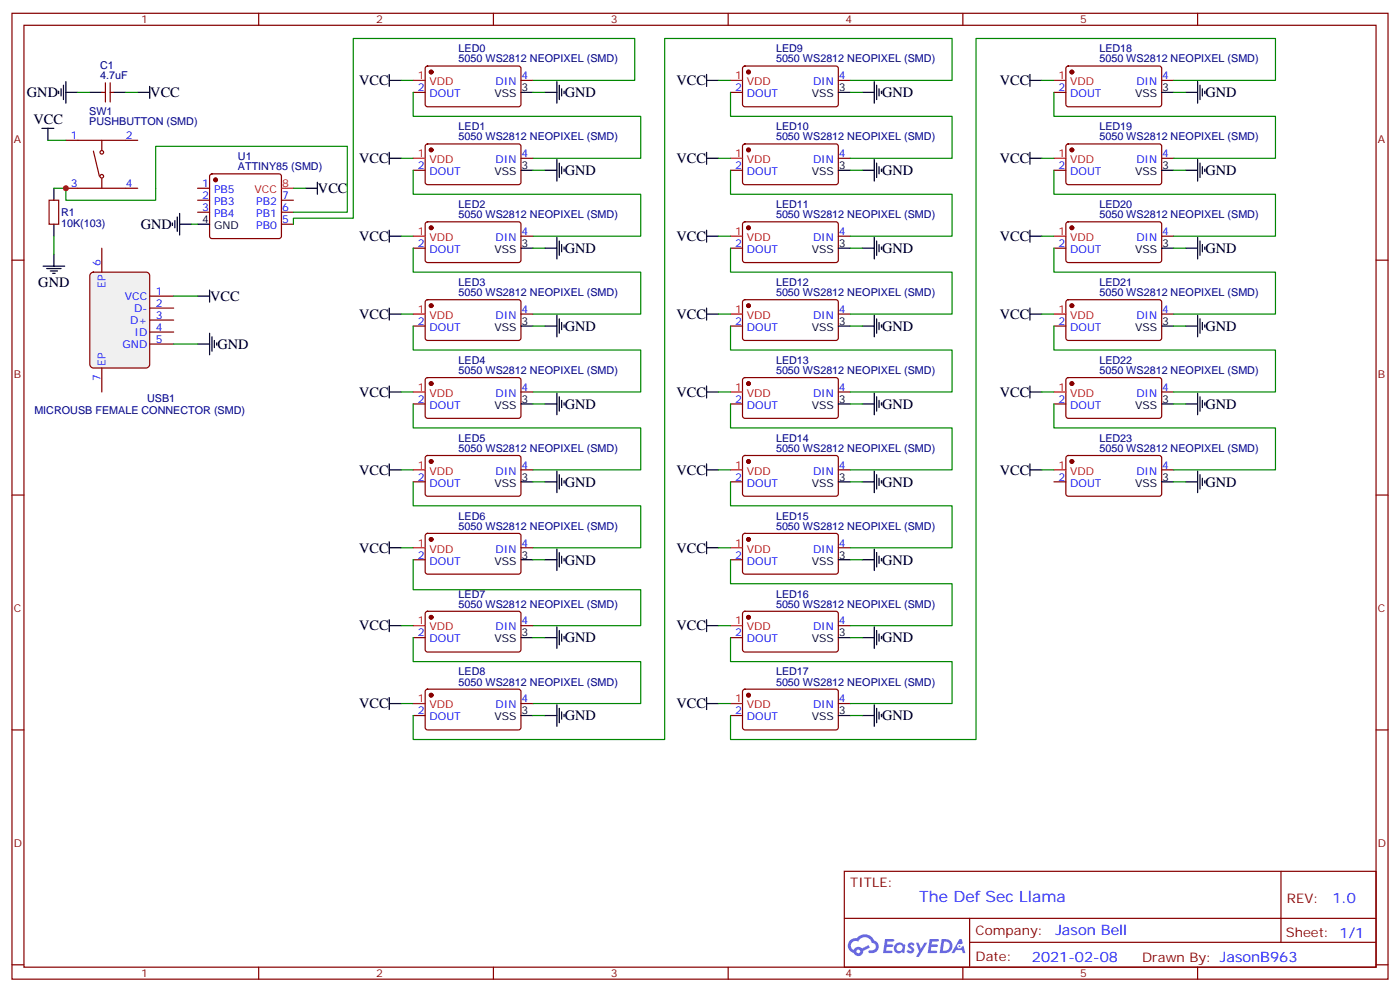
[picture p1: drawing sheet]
<svg xmlns="http://www.w3.org/2000/svg" width="412mm" height="292mm" viewBox="0 0 412 292" stroke-linecap="round" stroke-linejoin="round" font-family="sans-serif">
<g fill="none" stroke="#870000" stroke-width=".35">
<path d="M3.5 3.9h405.4v284.4h-405.4zM7.1 7.4h398.2v277.3h-398.2zM76.2 3.9v3.5M145.3 3.9v3.5M214.5 3.9v3.5M283.6 3.9v3.5M352.8 3.9v3.5M3.5 76.6h3.6M405.3 76.6h3.6M3.5 145.7h3.6M405.3 145.7h3.6M3.5 214.9h3.6"/>
<path d="M405.3 214.9h3.6M248.7 256.5h156.6v28.2h-156.6zM377.3 256.5v20.9M248.7 270.4h156.5M285.6 277.4h119.6M285.6 270.4v14.1M3.5 284h3.6M76.2 284.7v3.6M145.3 284.7v3.6M214.5 284.7v3.6M283.6 284.7v3.6M352.8 284.7v3.6"/>
<path d="M405.3 284h3.6"/>
</g>
<g fill="#5487ff">
<path d="M267.7 277.7a1.22 1.22 0 0 1 1.7 .2l-.4 .6a.47 .47 0 0 0-.3-.4 .47 .47 0 0 0-.5 .2l.1 .2a1.14 1.14 0 0 1 .8 1.8 1.14 1.14 0 0 1-1.9 0l-.2-.2 .5-.6 .7 .5a.29 .29 0 0 0 .3-.3 .29 .29 0 0 0-.2-.3 1.04 1.04 0 0 1-.6-1.7z"/>
<path d="M260.7 276.4h2.4l.3 .2-.2 .5-1.8 .1-.1 .8h1.5l.3 .4-.3 .4h-1.6l-.2 1.1h1.7l.2 .3-.2 .3-2.6 .1z"/>
<path d="M273.8 276.4h2.4l.3 .2-.1 .5-1.8 .1-.2 .8h1.6l.3 .4-.4 .4h-1.6l-.1 1.1h1.7l.2 .3-.2 .3-2.6 .1z"/>
<path d="M282.6 276.4h.7l.3 1.3-.6 .3a.69 .69 0 0 0-1 .3 .69 .69 0 0 0 .4 .9 .69 .69 0 0 0 .9-.6l.5-.2 .6 2.2h-.8l-.2-.9h-1.8l-.5 .9h-.8z"/>
<path d="M269.8 277.5h.8l.6 1.8 1.1-1.8h.9l-2.6 4.2h-.8l.9-1.5z"/>
<path d="M277.4 276.4l-.6 4.2h1.3a2.11 2.11 0 0 0 2.5-2.1 2.11 2.11 0 0 0-2.5-2.1zM278.1 277.2a1.39 1.39 0 0 1 1.7 1.4 1.39 1.39 0 0 1-1.8 1.3h-.3z"/>
<path d="M263.7 278.1a1.54 1.54 0 0 0-.1 2.1 1.54 1.54 0 0 0 2.2 .1l.6 .3 .3-2.3-.2-.3h-.4a1.49 1.49 0 0 0-2.4 .1zM264 279.1a.94 .94 0 0 1 1.8 0 .94 .94 0 0 1-1.8 0z"/>
<path d="M250.4 276.8a2.18 2.18 0 0 0 1.1 3.7 1.44 1.44 0 0 0 1.6 .9 1.44 1.44 0 0 0 1.2-1.4l2-1-.5-.8-1.9 1a1.47 1.47 0 0 0-2.4 .4 1.39 1.39 0 0 1-.7-1.9 1.39 1.39 0 0 1 2-.5 2.12 2.12 0 0 1 2.2-1.3 2.12 2.12 0 0 1 1.9 1.7 1.14 1.14 0 0 1 1.1 1.4 1.14 1.14 0 0 1-1.7 .7 .43 .43 0 0 0-.5 .4 .43 .43 0 0 0 .4 .5 1.98 1.98 0 0 0 2.5-1.2 1.98 1.98 0 0 0-1.2-2.6 3.1 3.1 0 0 0-5.3-.6l-.9 .1zM252.3 280.1a.55 .55 0 0 1 1.1 0 .55 .55 0 0 1-1.1 0z"/>
<circle cx="282.6" cy="278.5" r=".26"/>
</g>
<g fill="#870000" stroke="#870000" stroke-width=".35">
<circle cx="63.5" cy="53" r=".53"/>
<circle cx="127" cy="21.2" r=".53"/>
</g>
<g fill="none" stroke="#870000" stroke-width=".35">
<path d="M125.5 19.6l.4-.2 27.1 .1 .5 .6-.1 10.9-.6 .4h-27.1l-.5-.7v-10.6zM30 27.2h1M31 24.4v5.6M32.5 27.2h1M32.5 24.4v5.6M121.7 27.2h3.5M153.5 23.7h3.5M14.5 58.9h2.8v7.1h-2.8zM19.4 55.4h21.2M19.4 41.3h21.2M27.5 44.5l1.8 7.4M30 41.3v2.8"/>
<path d="M30 52.6v2.8M58.2 55.4h3.5M58.2 58.9h3.5M62 51.4l.4-.2h19.8l.5 .2 .2 .5v17.6l-.2 .5-.5 .2h-19.8l-.5-.2-.2-.5v-17.6zM82.9 58.9h3.5M58.2 62.5h3.5M82.9 62.5h3.5M82.9 66h3.5"/>
<circle cx="30" cy="51.9" r=".53"/>
<circle cx="30" cy="44.8" r=".53"/>
</g>
<path d="M26.5 27.2h3.5M33.5 27.2h3.5M153.5 27.2h3.5M15.9 55.4v3.5M15.9 66v3.5M58.2 66h3.5" fill="none" stroke="#000" stroke-width=".35"/>
<path d="M121.7 23.7h3.5M82.9 55.4h3.5" fill="none" stroke="#f00" stroke-width=".35"/>
<path d="M26.7 80.5l.8-.4h15.5l.9 .4 .2 .7v26.1l-.5 .8-.6 .2h-15.5l-.8-.4-.2-.6v-26.1z" fill="#f0f0f0" stroke="#870000" stroke-width=".35"/>
<g fill="none" stroke="#870000" stroke-width=".35">
<path d="M219 19.6l.4-.2 27.1 .1 .4 .6v10.9l-.7 .4h-27l-.5-.7v-10.6zM314.2 19.6l.5-.2 27.1 .1 .4 .6-.1 10.9-.6 .4h-27.1l-.4-.7v-10.6zM215.2 27.2h3.5M246.9 23.7h3.6M310.4 27.2h3.6M342.2 23.7h3.5M121.7 50.1h3.5M125.5 42.6l.4-.2h27.1l.5 .7-.1 10.8-.6 .5-27.1-.1-.5-.6v-10.6zM153.5 46.6h3.5M215.2 50.1h3.5M219 42.6l.4-.2h27.1l.4 .7v10.8l-.7 .5-27-.1-.5-.6v-10.6zM246.9 46.6h3.6"/>
<path d="M310.4 50.1h3.6M314.2 42.6l.5-.2h27.1l.4 .7-.1 10.8-.6 .5-27.1-.1-.4-.6v-10.6zM342.2 46.6h3.5M30 73.1v7M121.7 73.1h3.5M125.5 65.5l.4-.2 27.1 .1 .5 .6-.1 10.9-.6 .4-27.1-.1-.5-.6v-10.6zM153.5 69.5h3.5M215.2 73.1h3.5M219 65.5l.4-.2 27.1 .1 .4 .6v10.9l-.7 .4-27-.1-.5-.6v-10.6zM246.9 69.5h3.6M310.4 73.1h3.6M314.2 65.5l.5-.2 27.1 .1 .4 .6-.1 10.9-.6 .4-27.1-.1-.4-.6v-10.6z"/>
<path d="M342.2 69.5h3.5M44.1 97.8h7.1M44.1 94.2h7.1M44.1 90.7h7.1M44.1 87.2h7.1M121.7 96h3.5M125.5 88.4l.4-.2 27.1 .1 .5 .6-.1 10.9-.6 .4h-27.1l-.5-.7v-10.6zM153.5 92.5h3.5M215.2 96h3.5M219 88.4l.4-.2 27.1 .1 .4 .6v10.9l-.7 .4h-27l-.5-.7v-10.6zM246.9 92.5h3.6M310.4 96h3.6"/>
<path d="M314.2 88.4l.5-.2 27.1 .1 .4 .6-.1 10.9-.6 .4h-27.1l-.4-.7v-10.6zM342.2 92.5h3.5M30 108.3v7.1M44.1 101.3h7.1M121.7 118.9h3.5M125.5 111.4l.4-.2h27.1l.5 .7-.1 10.8-.6 .5-27.1-.1-.5-.7v-10.5zM153.5 115.4h3.5M215.2 118.9h3.5M219 111.4l.4-.2h27.1l.4 .7v10.8l-.7 .5-27-.1-.5-.7v-10.5zM246.9 115.4h3.6M310.4 118.9h3.6M314.2 111.4l.5-.2h27.1l.4 .7-.1 10.8-.6 .5-27.1-.1-.4-.7v-10.5z"/>
<path d="M342.2 115.4h3.5M125.5 134.3l.4-.2h27.1l.5 .7-.1 10.9-.6 .4-27.1-.1-.5-.6v-10.6zM153.5 138.3h3.5M219 134.3l.4-.2h27.1l.4 .7v10.9l-.7 .4-27-.1-.5-.6v-10.6zM246.9 138.3h3.6M314.2 134.3l.5-.2h27.1l.4 .7-.1 10.9-.6 .4-27.1-.1-.4-.6v-10.6zM342.2 138.3h3.5M121.7 141.9h3.5M125.5 157.2l.4-.2 27.1 .1 .5 .6-.1 10.9-.6 .4-27.1-.1-.5-.6v-10.6zM215.2 141.9h3.5M219 157.2l.4-.2 27.1 .1 .4 .6v10.9l-.7 .4-27-.1-.5-.6v-10.6zM310.4 141.9h3.6"/>
<path d="M121.7 164.8h3.5M153.5 161.3h3.5M215.2 164.8h3.5M246.9 161.3h3.6M121.7 187.7h3.5M125.5 180.2l.4-.2h27.1l.5 .7-.1 10.8-.6 .4h-27.1l-.5-.7v-10.5zM153.5 184.2h3.5M215.2 187.7h3.5M219 180.2l.4-.2h27.1l.4 .7v10.8l-.7 .4h-27l-.5-.7v-10.5zM246.9 184.2h3.6M121.7 210.6h3.5M125.5 203.1l.4-.2h27.1l.5 .7-.1 10.8-.6 .5-27.1-.1-.5-.6v-10.6z"/>
<path d="M153.5 207.1h3.5M215.2 210.6h3.5M219 203.1l.4-.2h27.1l.4 .7v10.8l-.7 .5-27-.1-.5-.6v-10.6zM246.9 207.1h3.6"/>
</g>
<g fill="none" stroke="#000" stroke-width=".35">
<path d="M12.3 37.8h3.6M14.1 37.8v3.5M17.3 26.8v.8M18 26.1v2.2M18.7 25.1v4.2M19.4 27.2h3.5M19.4 24v6.4M40.6 27.2h3.5M44.1 25.4v3.6M114.7 23.7h3.5M114.7 21.9v3.5M160.5 27.2h3.5"/>
<path d="M164 24v6.4M164.7 25.1v4.2M165.5 26.1v2.2M166.2 26.8v.8M208.1 23.7h3.6M208.1 21.9v3.5M246.9 27.2h3.6M254 27.2h3.5M257.5 24v6.4M258.2 25.1v4.2M258.9 26.1v2.2M259.6 26.8v.8"/>
<path d="M303.4 23.7h3.5M303.4 21.9v3.5M342.2 27.2h3.5M349.2 27.2h3.6M352.8 24v6.4M353.5 25.1v4.2M354.2 26.1v2.2M354.9 26.8v.8M90 55.4h3.5M93.5 53.7v3.5M114.7 44.8v3.6M114.7 46.6h3.5"/>
<path d="M153.5 50.1h3.5M160.5 50.1h3.5M164 47v6.3M164.7 48v4.2M165.5 49.1v2.1M166.2 49.8v.7M208.1 46.6h3.6M208.1 44.8v3.6M246.9 50.1h3.6M254 50.1h3.5M257.5 47v6.3M258.2 48v4.2"/>
<path d="M258.9 49.1v2.1M259.6 49.8v.7M303.4 46.6h3.5M303.4 44.8v3.6M342.2 50.1h3.5M349.2 50.1h3.6M352.8 47v6.3M353.5 48v4.2M354.2 49.1v2.1M354.9 49.8v.7M12.7 78.4h6.3M13.8 79.1h4.2"/>
<path d="M14.8 79.8h2.1M15.9 74.8v3.6M50.8 65.7v.7M51.5 64.9v2.2M52.2 63.9v4.2M52.9 66h3.5M52.9 62.8v6.4M114.7 67.8v3.5M114.7 69.5h3.5M153.5 73.1h3.5M160.5 73.1h3.5M164 69.9v6.3"/>
<path d="M164.7 70.9v4.3M165.5 72v2.1M166.2 72.7v.7M208.1 69.5h3.6M208.1 67.8v3.5M246.9 73.1h3.6M254 73.1h3.5M257.5 69.9v6.3M258.2 70.9v4.3M258.9 72v2.1M259.6 72.7v.7M303.4 69.5h3.5"/>
<path d="M303.4 67.8v3.5M342.2 73.1h3.5M349.2 73.1h3.6M352.8 69.9v6.3M353.5 70.9v4.3M354.2 72v2.1M354.9 72.7v.7M15.5 80.5h.7M58.2 87.2h3.5M61.7 85.4v3.5M61.7 98.1v6.4M62.4 99.2v4.2"/>
<path d="M114.7 90.7v3.5M114.7 92.5h3.5M153.5 96h3.5M160.5 96h3.5M164 92.8v6.4M164.7 93.9v4.2M165.5 94.9v2.1M166.2 95.6v.7M208.1 92.5h3.6M208.1 90.7v3.5M246.9 96h3.6M254 96h3.5"/>
<path d="M257.5 92.8v6.4M258.2 93.9v4.2M258.9 94.9v2.1M259.6 95.6v.7M303.4 92.5h3.5M303.4 90.7v3.5M342.2 96h3.5M349.2 96h3.6M352.8 92.8v6.4M353.5 93.9v4.2M354.2 94.9v2.1M354.9 95.6v.7"/>
<path d="M58.2 101.3h3.5M63.1 100.2v2.1M63.9 100.9v.7M114.7 113.6v3.6M114.7 115.4h3.5M153.5 118.9h3.5M160.5 118.9h3.5M164 115.7v6.4M164.7 116.8v4.2M165.5 117.9v2.1M166.2 118.6v.7M208.1 115.4h3.6"/>
<path d="M208.1 113.6v3.6M246.9 118.9h3.6M254 118.9h3.5M257.5 115.7v6.4M258.2 116.8v4.2M258.9 117.9v2.1M259.6 118.6v.7M303.4 115.4h3.5M303.4 113.6v3.6M342.2 118.9h3.5M349.2 118.9h3.6M352.8 115.7v6.4"/>
<path d="M353.5 116.8v4.2M354.2 117.9v2.1M354.9 118.6v.7M114.7 136.6v3.5M114.7 138.3h3.5M164 138.7v6.3M164.7 139.7v4.3M208.1 138.3h3.6M208.1 136.6v3.5M257.5 138.7v6.3M258.2 139.7v4.3M303.4 138.3h3.5"/>
<path d="M303.4 136.6v3.5M352.8 138.7v6.3M353.5 139.7v4.3M114.7 159.5v3.5M153.5 141.9h3.5M160.5 141.9h3.5M165.5 140.8v2.1M166.2 141.5v.7M208.1 159.5v3.5M246.9 141.9h3.6M254 141.9h3.5M258.9 140.8v2.1"/>
<path d="M259.6 141.5v.7M342.2 141.9h3.5M349.2 141.9h3.6M354.2 140.8v2.1M354.9 141.5v.7M114.7 161.3h3.5M153.5 164.8h3.5M160.5 164.8h3.5M164 161.6v6.4M164.7 162.7v4.2M165.5 163.7v2.1M166.2 164.4v.7"/>
<path d="M208.1 161.3h3.6M246.9 164.8h3.6M254 164.8h3.5M257.5 161.6v6.4M258.2 162.7v4.2M258.9 163.7v2.1M259.6 164.4v.7M114.7 182.4v3.5M114.7 184.2h3.5M153.5 187.7h3.5M160.5 187.7h3.5M164 184.5v6.4"/>
<path d="M164.7 185.6v4.2M165.5 186.7v2.1M166.2 187.4v.7M208.1 184.2h3.6M208.1 182.4v3.5M246.9 187.7h3.6M254 187.7h3.5M257.5 184.5v6.4M258.2 185.6v4.2M258.9 186.7v2.1M259.6 187.4v.7M114.7 205.4v3.5"/>
<path d="M114.7 207.1h3.5M153.5 210.6h3.5M160.5 210.6h3.5M164 207.5v6.3M164.7 208.5v4.3M165.5 209.6v2.1M166.2 210.3v.7M208.1 207.1h3.6M208.1 205.4v3.5M246.9 210.6h3.6M254 210.6h3.5M257.5 207.5v6.3"/>
<path d="M258.2 208.5v4.3M258.9 209.6v2.1M259.6 210.3v.7"/>
</g>
<g fill="none" stroke="#008700" stroke-width=".35">
<path d="M22.9 27.2h3.6M37 27.2h3.6M118.2 23.7h3.5M121.7 27.2v7.1h67v12.3h-31.7M157 23.7h30v-12.4h-82.9v52.9h-17.7v1.8M157 27.2h3.5M211.7 23.7h3.5M215.2 27.2v7.1h65.3v12.3h-30M250.5 23.7h30v-12.4h-84.7v206.4h-74.1v-7.1M250.5 27.2h3.5M306.9 23.7h3.5M310.4 27.2v7.1h65.3v12.3h-30"/>
<path d="M345.7 23.7h30v-12.4h-88.2v206.4h-72.3v-7.1M345.7 27.2h3.5M14.1 41.3h5.3M15.9 55.4h3.5v3.5h26.5v-15.8h56.4v19.4h-15.9M86.4 55.4h3.6M118.2 46.6h3.5M121.7 50.1v7.1h67v12.3h-31.7M157 50.1h3.5M211.7 46.6h3.5M215.2 50.1v7.1h65.3v12.3h-30M250.5 50.1h3.5M306.9 46.6h3.5"/>
<path d="M310.4 50.1v7.1h65.3v12.3h-30M345.7 50.1h3.5M15.9 69.5v5.3M56.4 66h1.8M118.2 69.5h3.5M121.7 73.1v7h67v12.4h-31.7M157 73.1h3.5M211.7 69.5h3.5M215.2 73.1v7h65.3v12.4h-30M250.5 73.1h3.5M306.9 69.5h3.5M310.4 73.1v7h65.3v12.4h-30"/>
<path d="M345.7 73.1h3.5M51.2 87.2h7M118.2 92.5h3.5M121.7 96v7h67v12.4h-31.7M157 96h3.5M211.7 92.5h3.5M215.2 96v7h65.3v12.4h-30M250.5 96h3.5M306.9 92.5h3.5M310.4 96v7h65.3v12.4h-30M345.7 96h3.5M51.2 101.3h7"/>
<path d="M118.2 115.4h3.5M121.7 118.9v7.1h67v12.3h-31.7M157 118.9h3.5M211.7 115.4h3.5M215.2 118.9v7.1h65.3v12.3h-30M250.5 118.9h3.5M306.9 115.4h3.5M310.4 118.9v7.1h65.3v12.3h-30M345.7 118.9h3.5M118.2 138.3h3.5M211.7 138.3h3.5M306.9 138.3h3.5"/>
<path d="M121.7 141.9v7h67v12.4h-31.7M157 141.9h3.5M215.2 141.9v7h65.3v12.4h-30M250.5 141.9h3.5M345.7 141.9h3.5M118.2 161.3h3.5M121.7 164.8v8.8h67v10.6h-31.7M157 164.8h3.5M211.7 161.3h3.5M215.2 164.8v7h65.3v12.4h-30M250.5 164.8h3.5M118.2 184.2h3.5"/>
<path d="M121.7 187.7v7.1h67v12.3h-31.7M157 187.7h3.5M211.7 184.2h3.5M215.2 187.7v7.1h65.3v12.3h-30M250.5 187.7h3.5M118.2 207.1h3.5M157 210.6h3.5M211.7 207.1h3.5M250.5 210.6h3.5"/>
</g>
<g fill="#870000" stroke="#870000" stroke-width=".35">
<circle cx="127" cy="44.1" r=".53"/>
<circle cx="127" cy="67.1" r=".53"/>
<circle cx="127" cy="90" r=".53"/>
<circle cx="127" cy="112.9" r=".53"/>
<circle cx="127" cy="135.9" r=".53"/>
<circle cx="127" cy="158.8" r=".53"/>
<circle cx="127" cy="181.7" r=".53"/>
<circle cx="127" cy="204.6" r=".53"/>
<circle cx="220.5" cy="204.6" r=".53"/>
<circle cx="220.5" cy="181.7" r=".53"/>
<circle cx="220.5" cy="158.8" r=".53"/>
<circle cx="220.5" cy="135.9" r=".53"/>
<circle cx="220.5" cy="112.9" r=".53"/>
<circle cx="220.5" cy="90" r=".53"/>
<circle cx="220.5" cy="67.1" r=".53"/>
<circle cx="220.5" cy="44.1" r=".53"/>
<circle cx="220.5" cy="21.2" r=".53"/>
<circle cx="315.7" cy="135.9" r=".53"/>
<circle cx="315.7" cy="112.9" r=".53"/>
<circle cx="315.7" cy="90" r=".53"/>
<circle cx="315.7" cy="67.1" r=".53"/>
<circle cx="315.7" cy="44.1" r=".53"/>
<circle cx="315.7" cy="21.2" r=".53"/>
</g>
<g fill="none" stroke="#f00" stroke-width=".35">
<path d="M215.2 23.7h3.5M310.4 23.7h3.6M121.7 46.6h3.5M215.2 46.6h3.5M310.4 46.6h3.6M121.7 69.5h3.5M215.2 69.5h3.5M310.4 69.5h3.6M121.7 92.5h3.5M215.2 92.5h3.5M310.4 92.5h3.6M121.7 115.4h3.5"/>
<path d="M215.2 115.4h3.5M310.4 115.4h3.6M121.7 138.3h3.5M215.2 138.3h3.5M310.4 138.3h3.6M121.7 161.3h3.5M215.2 161.3h3.5M121.7 184.2h3.5M215.2 184.2h3.5M121.7 207.1h3.5M215.2 207.1h3.5"/>
</g>
<circle cx="19.4" cy="55.4" r=".88" fill="#c00"/>
<text font-size="4.6" fill="#00f" x="270.8" y="265.5">The Def Sec Llama</text>
<g font-size="4.2">
<text x="7.9" y="28.7">GND</text>
<text x="44.3" y="28.7">VCC</text>
<text x="105.8" y="25.1">VCC</text>
<text x="166.3" y="28.6">GND</text>
<text x="199.3" y="25.1">VCC</text>
<text x="259.8" y="28.6">GND</text>
<text x="294.5" y="25.1">VCC</text>
<text x="355.1" y="28.6">GND</text>
<text x="9.9" y="36.6">VCC</text>
<text x="105.8" y="48">VCC</text>
<text x="166.3" y="51.5">GND</text>
<text x="199.3" y="48">VCC</text>
<text x="259.8" y="51.5">GND</text>
<text x="294.5" y="48">VCC</text>
<text x="355.1" y="51.5">GND</text>
<text x="93.7" y="56.9">VCC</text>
<text x="41.5" y="67.5">GND</text>
<text x="105.8" y="70.9">VCC</text>
<text x="199.3" y="70.9">VCC</text>
<text x="294.5" y="70.9">VCC</text>
<text x="166.3" y="74.5">GND</text>
<text x="259.8" y="74.5">GND</text>
<text x="355.1" y="74.5">GND</text>
<text x="11.3" y="84.5">GND</text>
<text x="61.9" y="88.7">VCC</text>
<text x="105.8" y="93.9">VCC</text>
<text x="199.3" y="93.9">VCC</text>
<text x="294.5" y="93.9">VCC</text>
<text x="166.3" y="97.4">GND</text>
<text x="259.8" y="97.4">GND</text>
<text x="355.1" y="97.4">GND</text>
<text x="64" y="102.7">GND</text>
<text x="105.8" y="116.8">VCC</text>
<text x="199.3" y="116.8">VCC</text>
<text x="294.5" y="116.8">VCC</text>
<text x="166.3" y="120.3">GND</text>
<text x="259.8" y="120.3">GND</text>
<text x="355.1" y="120.3">GND</text>
<text x="105.8" y="139.7">VCC</text>
<text x="166.3" y="143.3">GND</text>
<text x="199.3" y="139.7">VCC</text>
<text x="259.8" y="143.3">GND</text>
<text x="294.5" y="139.7">VCC</text>
<text x="355.1" y="143.3">GND</text>
<text x="105.8" y="162.7">VCC</text>
<text x="166.3" y="166.2">GND</text>
<text x="199.3" y="162.7">VCC</text>
<text x="259.8" y="166.2">GND</text>
<text x="105.8" y="185.6">VCC</text>
<text x="199.3" y="185.6">VCC</text>
<text x="166.3" y="189.1">GND</text>
<text x="259.8" y="189.1">GND</text>
<text x="105.8" y="208.5">VCC</text>
<text x="199.3" y="208.5">VCC</text>
<text x="166.3" y="212.1">GND</text>
<text x="259.8" y="212.1">GND</text>
</g>
<g font-size="4.2" fill="#00f">
<text x="392.5" y="265.8">1.0</text>
<text x="310.9" y="275.3">Jason Bell</text>
<text x="304" y="283.1">2021-02-08</text>
</g>
<g font-size="3.9" fill="#800">
<text x="250.5" y="261.1">TITLE:</text>
<text x="379.1" y="265.8">REV:</text>
<text x="287.4" y="275.3">Company:</text>
<text x="378.7" y="275.9">Sheet: 1/1</text>
<text x="287.4" y="283">Date:</text>
<text x="336.4" y="283.1">Drawn By: JasonB963</text>
</g>
<g font-size="3.2" fill="#800">
<text x="41.6" y="6.9">1</text>
<text x="110.8" y="6.9">2</text>
<text x="179.9" y="6.9">3</text>
<text x="249.1" y="6.9">4</text>
<text x="318.2" y="6.9">5</text>
<text x="4.1" y="42">A</text>
<text x="405.9" y="42">A</text>
<text x="4.1" y="111.2">B</text>
<text x="405.9" y="111.2">B</text>
<text x="4.1" y="180.3">C</text>
<text x="405.9" y="180.3">C</text>
<text x="4.1" y="249.4">D</text>
<text x="405.9" y="249.4">D</text>
<text x="41.6" y="287.7">1</text>
<text x="110.8" y="287.7">2</text>
<text x="179.9" y="287.7">3</text>
<text x="249.1" y="287.7">4</text>
<text x="318.2" y="287.7">5</text>
</g>
<g font-size="3.2" fill="#000080">
<text x="135.1" y="15.4">LED0</text>
<text x="228.6" y="15.4">LED9</text>
<text x="323.8" y="15.4">LED18</text>
<text x="29.5" y="23.3">4.7uF</text>
<text x="29.5" y="20.3">C1</text>
<text x="135.1" y="18.4">5050 WS2812 NEOPIXEL (SMD)</text>
<text x="228.6" y="18.4">5050 WS2812 NEOPIXEL (SMD)</text>
<text x="323.8" y="18.4">5050 WS2812 NEOPIXEL (SMD)</text>
<text x="26.3" y="33.8">SW1</text>
<text x="26.3" y="36.8">PUSHBUTTON (SMD)</text>
<text x="135.1" y="41.3">5050 WS2812 NEOPIXEL (SMD)</text>
<text x="135.1" y="38.3">LED1</text>
<text x="228.6" y="41.3">5050 WS2812 NEOPIXEL (SMD)</text>
<text x="228.6" y="38.3">LED10</text>
<text x="323.8" y="41.3">5050 WS2812 NEOPIXEL (SMD)</text>
<text x="323.8" y="38.3">LED19</text>
<text x="70.1" y="47.1">U1</text>
<text x="70.1" y="50.1">ATTINY85 (SMD)</text>
<text x="18" y="63.7">R1</text>
<text x="135.1" y="64.2">5050 WS2812 NEOPIXEL (SMD)</text>
<text x="135.1" y="61.2">LED2</text>
<text x="228.6" y="64.2">5050 WS2812 NEOPIXEL (SMD)</text>
<text x="228.6" y="61.2">LED11</text>
<text x="323.8" y="64.2">5050 WS2812 NEOPIXEL (SMD)</text>
<text x="323.8" y="61.2">LED20</text>
<text x="18" y="66.8">10K(103)</text>
<text x="135.1" y="87.2">5050 WS2812 NEOPIXEL (SMD)</text>
<text x="135.1" y="84.2">LED3</text>
<text x="228.6" y="87.2">5050 WS2812 NEOPIXEL (SMD)</text>
<text x="228.6" y="84.2">LED12</text>
<text x="323.8" y="87.2">5050 WS2812 NEOPIXEL (SMD)</text>
<text x="323.8" y="84.2">LED21</text>
<text x="135.1" y="107.1">LED4</text>
<text x="228.6" y="107.1">LED13</text>
<text x="323.8" y="107.1">LED22</text>
<text x="135.1" y="110.1">5050 WS2812 NEOPIXEL (SMD)</text>
<text x="228.6" y="110.1">5050 WS2812 NEOPIXEL (SMD)</text>
<text x="323.8" y="110.1">5050 WS2812 NEOPIXEL (SMD)</text>
<text x="43.3" y="118.4">USB1</text>
<text x="10.1" y="121.9">MICROUSB FEMALE CONNECTOR (SMD)</text>
<text x="135.1" y="130">LED5</text>
<text x="228.6" y="130">LED14</text>
<text x="323.8" y="130">LED23</text>
<text x="135.1" y="133">5050 WS2812 NEOPIXEL (SMD)</text>
<text x="228.6" y="133">5050 WS2812 NEOPIXEL (SMD)</text>
<text x="323.8" y="133">5050 WS2812 NEOPIXEL (SMD)</text>
<text x="135.1" y="156">5050 WS2812 NEOPIXEL (SMD)</text>
<text x="135.1" y="153">LED6</text>
<text x="228.6" y="156">5050 WS2812 NEOPIXEL (SMD)</text>
<text x="228.6" y="153">LED15</text>
<text x="135.1" y="178.9">5050 WS2812 NEOPIXEL (SMD)</text>
<text x="135.1" y="175.9">LED7</text>
<text x="228.6" y="178.9">5050 WS2812 NEOPIXEL (SMD)</text>
<text x="228.6" y="175.9">LED16</text>
<text x="135.1" y="201.8">5050 WS2812 NEOPIXEL (SMD)</text>
<text x="135.1" y="198.8">LED8</text>
<text x="228.6" y="201.8">5050 WS2812 NEOPIXEL (SMD)</text>
<text x="228.6" y="198.8">LED17</text>
</g>
<g font-size="3.2" fill="#f00">
<text x="123" y="23.3">1</text>
<text x="216.5" y="23.3">1</text>
<text x="311.8" y="23.3">1</text>
<text x="126.5" y="25.1">VDD</text>
<text x="220" y="25.1">VDD</text>
<text x="315.3" y="25.1">VDD</text>
<text x="123" y="46.2">1</text>
<text x="216.5" y="46.2">1</text>
<text x="311.8" y="46.2">1</text>
<text x="126.5" y="48">VDD</text>
<text x="220" y="48">VDD</text>
<text x="315.3" y="48">VDD</text>
<text x="75" y="56.8">VCC</text>
<text x="83.1" y="55.1">8</text>
<text x="123" y="69.2">1</text>
<text x="126.5" y="70.9">VDD</text>
<text x="216.5" y="69.2">1</text>
<text x="220" y="70.9">VDD</text>
<text x="311.8" y="69.2">1</text>
<text x="315.3" y="70.9">VDD</text>
<text x="123" y="92.1">1</text>
<text x="126.5" y="93.9">VDD</text>
<text x="216.5" y="92.1">1</text>
<text x="220" y="93.9">VDD</text>
<text x="311.8" y="92.1">1</text>
<text x="315.3" y="93.9">VDD</text>
<text x="123" y="115">1</text>
<text x="126.5" y="116.8">VDD</text>
<text x="216.5" y="115">1</text>
<text x="220" y="116.8">VDD</text>
<text x="311.8" y="115">1</text>
<text x="315.3" y="116.8">VDD</text>
<text x="123" y="138">1</text>
<text x="216.5" y="138">1</text>
<text x="311.8" y="138">1</text>
<text x="126.5" y="139.7">VDD</text>
<text x="220" y="139.7">VDD</text>
<text x="315.3" y="139.7">VDD</text>
<text x="123" y="160.9">1</text>
<text x="216.5" y="160.9">1</text>
<text x="126.5" y="162.7">VDD</text>
<text x="220" y="162.7">VDD</text>
<text x="123" y="183.8">1</text>
<text x="126.5" y="185.6">VDD</text>
<text x="216.5" y="183.8">1</text>
<text x="220" y="185.6">VDD</text>
<text x="123" y="206.8">1</text>
<text x="126.5" y="208.5">VDD</text>
<text x="216.5" y="206.8">1</text>
<text x="220" y="208.5">VDD</text>
</g>
<g font-size="3.2" fill="#00f">
<text x="153.6" y="23.3">4</text>
<text x="247.1" y="23.3">4</text>
<text x="342.4" y="23.3">4</text>
<text x="123" y="26.8">2</text>
<text x="126.5" y="28.6">DOUT</text>
<text x="146" y="25.1">DIN</text>
<text x="216.5" y="26.8">2</text>
<text x="220" y="28.6">DOUT</text>
<text x="239.5" y="25.1">DIN</text>
<text x="311.8" y="26.8">2</text>
<text x="315.3" y="28.6">DOUT</text>
<text x="334.7" y="25.1">DIN</text>
<text x="20.9" y="41">1</text>
<text x="37" y="41">2</text>
<text x="153.6" y="46.2">4</text>
<text x="247.1" y="46.2">4</text>
<text x="342.4" y="46.2">4</text>
<text x="123" y="49.8">2</text>
<text x="126.5" y="51.5">DOUT</text>
<text x="146" y="48">DIN</text>
<text x="216.5" y="49.8">2</text>
<text x="220" y="51.5">DOUT</text>
<text x="239.5" y="48">DIN</text>
<text x="311.8" y="49.8">2</text>
<text x="315.3" y="51.5">DOUT</text>
<text x="334.7" y="48">DIN</text>
<text x="20.9" y="55.1">3</text>
<text x="37" y="55.1">4</text>
<text x="59.5" y="55.1">1</text>
<text x="59.5" y="58.6">2</text>
<text x="63" y="56.8">PB5</text>
<text x="83.1" y="58.6">7</text>
<text x="59.5" y="62.1">3</text>
<text x="63" y="60.4">PB3</text>
<text x="63" y="63.9">PB4</text>
<text x="75.5" y="63.9">PB1</text>
<text x="75.5" y="60.4">PB2</text>
<text x="83.1" y="65.7">5</text>
<text x="83.1" y="62.1">6</text>
<text x="75.5" y="67.4">PB0</text>
<text x="146" y="70.9">DIN</text>
<text x="153.6" y="69.2">4</text>
<text x="239.5" y="70.9">DIN</text>
<text x="247.1" y="69.2">4</text>
<text x="334.7" y="70.9">DIN</text>
<text x="342.4" y="69.2">4</text>
<text x="123" y="72.7">2</text>
<text x="126.5" y="74.5">DOUT</text>
<text x="216.5" y="72.7">2</text>
<text x="220" y="74.5">DOUT</text>
<text x="311.8" y="72.7">2</text>
<text x="315.3" y="74.5">DOUT</text>
<text x="29.6" y="78.4" transform="rotate(-90 29.6 78.4)">6</text>
<text x="31" y="84.7" transform="rotate(-90 31 84.7)">EP</text>
<text x="36.8" y="88.2">VCC</text>
<text x="45.9" y="86.8">1</text>
<text x="38.4" y="95.3">D+</text>
<text x="39.5" y="91.8">D-</text>
<text x="45.9" y="93.9">3</text>
<text x="45.9" y="90.3">2</text>
<text x="123" y="95.6">2</text>
<text x="146" y="93.9">DIN</text>
<text x="153.6" y="92.1">4</text>
<text x="216.5" y="95.6">2</text>
<text x="239.5" y="93.9">DIN</text>
<text x="247.1" y="92.1">4</text>
<text x="311.8" y="95.6">2</text>
<text x="334.7" y="93.9">DIN</text>
<text x="342.4" y="92.1">4</text>
<text x="39.6" y="98.8">ID</text>
<text x="45.9" y="100.9">5</text>
<text x="45.9" y="97.4">4</text>
<text x="126.5" y="97.4">DOUT</text>
<text x="220" y="97.4">DOUT</text>
<text x="315.3" y="97.4">DOUT</text>
<text x="31" y="107.6" transform="rotate(-90 31 107.6)">EP</text>
<text x="36.1" y="102.3">GND</text>
<text x="29.6" y="112.1" transform="rotate(-90 29.6 112.1)">7</text>
<text x="123" y="118.6">2</text>
<text x="146" y="116.8">DIN</text>
<text x="153.6" y="115">4</text>
<text x="216.5" y="118.6">2</text>
<text x="239.5" y="116.8">DIN</text>
<text x="247.1" y="115">4</text>
<text x="311.8" y="118.6">2</text>
<text x="334.7" y="116.8">DIN</text>
<text x="342.4" y="115">4</text>
<text x="126.5" y="120.3">DOUT</text>
<text x="220" y="120.3">DOUT</text>
<text x="315.3" y="120.3">DOUT</text>
<text x="153.6" y="138">4</text>
<text x="247.1" y="138">4</text>
<text x="342.4" y="138">4</text>
<text x="123" y="141.5">2</text>
<text x="126.5" y="143.3">DOUT</text>
<text x="146" y="139.7">DIN</text>
<text x="216.5" y="141.5">2</text>
<text x="220" y="143.3">DOUT</text>
<text x="239.5" y="139.7">DIN</text>
<text x="311.8" y="141.5">2</text>
<text x="315.3" y="143.3">DOUT</text>
<text x="334.7" y="139.7">DIN</text>
<text x="153.6" y="160.9">4</text>
<text x="247.1" y="160.9">4</text>
<text x="123" y="164.4">2</text>
<text x="126.5" y="166.2">DOUT</text>
<text x="146" y="162.7">DIN</text>
<text x="216.5" y="164.4">2</text>
<text x="220" y="166.2">DOUT</text>
<text x="239.5" y="162.7">DIN</text>
<text x="146" y="185.6">DIN</text>
<text x="153.6" y="183.8">4</text>
<text x="239.5" y="185.6">DIN</text>
<text x="247.1" y="183.8">4</text>
<text x="123" y="187.4">2</text>
<text x="126.5" y="189.1">DOUT</text>
<text x="216.5" y="187.4">2</text>
<text x="220" y="189.1">DOUT</text>
<text x="146" y="208.5">DIN</text>
<text x="153.6" y="206.8">4</text>
<text x="239.5" y="208.5">DIN</text>
<text x="247.1" y="206.8">4</text>
<text x="123" y="210.3">2</text>
<text x="126.5" y="212.1">DOUT</text>
<text x="216.5" y="210.3">2</text>
<text x="220" y="212.1">DOUT</text>
</g>
<g font-size="3.2">
<text x="145.6" y="28.6">VSS</text>
<text x="153.6" y="26.8">3</text>
<text x="239.1" y="28.6">VSS</text>
<text x="247.1" y="26.8">3</text>
<text x="334.4" y="28.6">VSS</text>
<text x="342.4" y="26.8">3</text>
<text x="145.6" y="51.5">VSS</text>
<text x="153.6" y="49.8">3</text>
<text x="239.1" y="51.5">VSS</text>
<text x="247.1" y="49.8">3</text>
<text x="334.4" y="51.5">VSS</text>
<text x="342.4" y="49.8">3</text>
<text x="59.5" y="65.7">4</text>
<text x="63" y="67.4">GND</text>
<text x="145.6" y="74.5">VSS</text>
<text x="153.6" y="72.7">3</text>
<text x="239.1" y="74.5">VSS</text>
<text x="247.1" y="72.7">3</text>
<text x="334.4" y="74.5">VSS</text>
<text x="342.4" y="72.7">3</text>
<text x="153.6" y="95.6">3</text>
<text x="247.1" y="95.6">3</text>
<text x="342.4" y="95.6">3</text>
<text x="145.6" y="97.4">VSS</text>
<text x="239.1" y="97.4">VSS</text>
<text x="334.4" y="97.4">VSS</text>
<text x="153.6" y="118.6">3</text>
<text x="247.1" y="118.6">3</text>
<text x="342.4" y="118.6">3</text>
<text x="145.6" y="120.3">VSS</text>
<text x="239.1" y="120.3">VSS</text>
<text x="334.4" y="120.3">VSS</text>
<text x="145.6" y="143.3">VSS</text>
<text x="153.6" y="141.5">3</text>
<text x="239.1" y="143.3">VSS</text>
<text x="247.1" y="141.5">3</text>
<text x="334.4" y="143.3">VSS</text>
<text x="342.4" y="141.5">3</text>
<text x="145.6" y="166.2">VSS</text>
<text x="153.6" y="164.4">3</text>
<text x="239.1" y="166.2">VSS</text>
<text x="247.1" y="164.4">3</text>
<text x="145.6" y="189.1">VSS</text>
<text x="153.6" y="187.4">3</text>
<text x="239.1" y="189.1">VSS</text>
<text x="247.1" y="187.4">3</text>
<text x="145.6" y="212.1">VSS</text>
<text x="153.6" y="210.3">3</text>
<text x="239.1" y="212.1">VSS</text>
<text x="247.1" y="210.3">3</text>
</g>
</svg>
